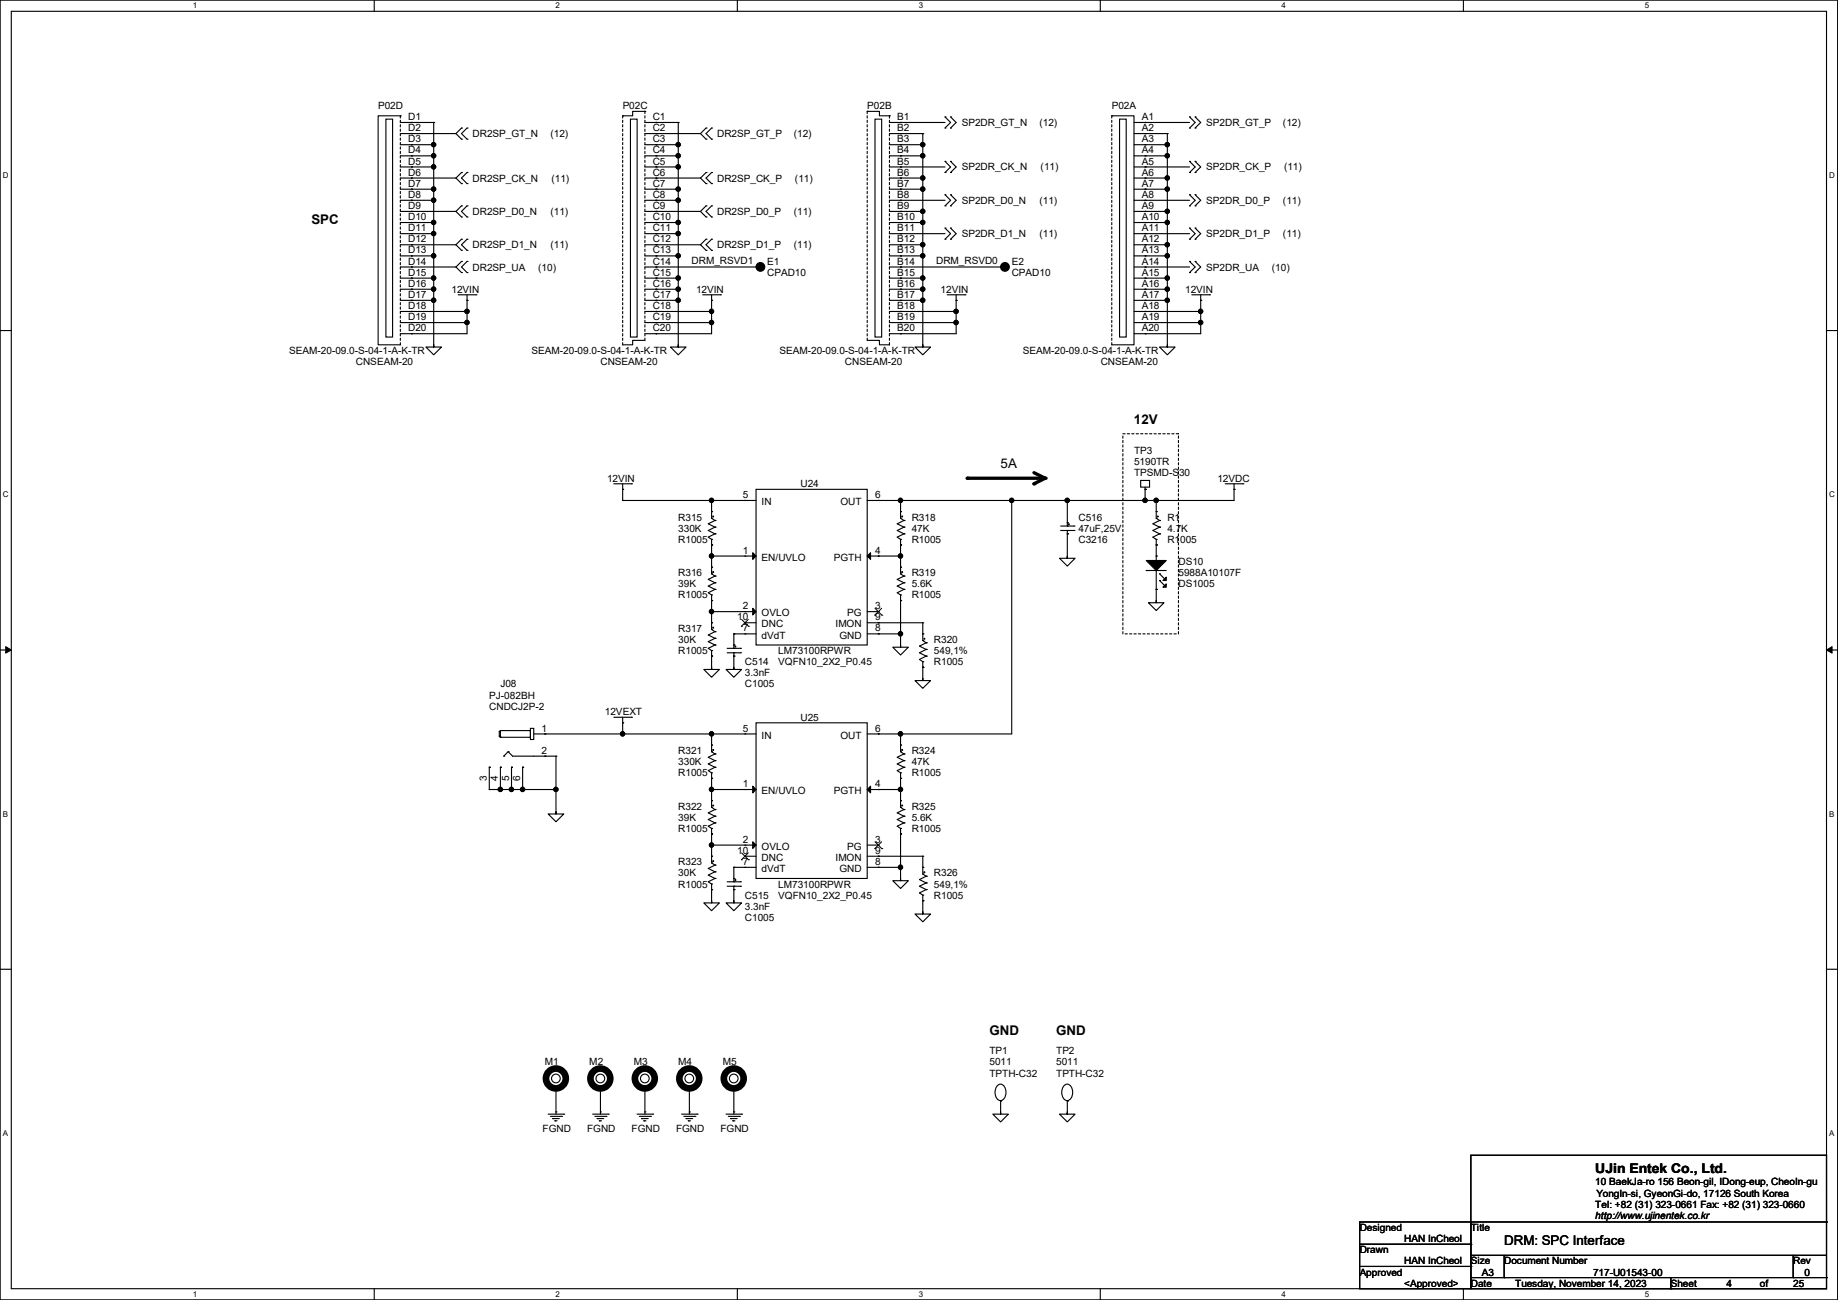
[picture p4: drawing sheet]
<svg xmlns="http://www.w3.org/2000/svg" width="420mm" height="297mm" viewBox="0 0 420 297" stroke-linecap="round" stroke-linejoin="round" font-family="sans-serif">
<path d="M0 0h419.9v297h-419.9zM2.6 2.6h414.8v291.8h-414.8z" fill="none" stroke="#000" stroke-width=".25"/>
<g fill="#fff">
<path d="M44 .3h1v2h-1z"/>
<path d="M44 294.7h1v2h-1z"/>
</g>
<path d="M85.5 0v2.6M85.5 294.4v2.6" fill="none" stroke="#000" stroke-width=".25"/>
<g fill="#fff">
<path d="M127 .3h.9v2h-.9z"/>
<path d="M127 294.7h.9v2h-.9z"/>
</g>
<path d="M168.5 0v2.6M168.5 294.4v2.6" fill="none" stroke="#000" stroke-width=".25"/>
<g fill="#fff">
<path d="M209.9 .3h1v2h-1z"/>
<path d="M209.9 294.7h1v2h-1z"/>
</g>
<path d="M251.4 0v2.6M251.4 294.4v2.6" fill="none" stroke="#000" stroke-width=".25"/>
<g fill="#fff">
<path d="M292.9 .3h.9v2h-.9z"/>
<path d="M292.9 294.7h.9v2h-.9z"/>
</g>
<path d="M334.4 0v2.6M334.4 294.4v2.6" fill="none" stroke="#000" stroke-width=".25"/>
<g fill="#fff">
<path d="M375.8 .3h1v2h-1z"/>
<path d="M375.8 294.7h1v2h-1z"/>
<path d="M.7 39h1.2v2h-1.2z"/>
<path d="M418 39h1.3v2h-1.3z"/>
<path d="M.7 112h1.2v2h-1.2z"/>
<path d="M418 112h1.3v2h-1.3z"/>
</g>
<path d="M0 75.5h2.6M417.4 75.5h2.5" fill="none" stroke="#000" stroke-width=".25"/>
<g fill="#fff">
<path d="M.7 185h1.2v1.9h-1.2z"/>
<path d="M418 185h1.2v1.9h-1.2z"/>
</g>
<path d="M0 148.5h2.6M417.4 148.5h2.5" fill="none" stroke="#000" stroke-width=".25"/>
<path d="M1.3 147.7l1.3 .8-1.3 .7zM417.4 148.5l1.2-.8v1.5z" fill="#000" stroke="#000" stroke-width=".23"/>
<g fill="#fff">
<path d="M.7 257.9h1.2v2h-1.2z"/>
<path d="M418 257.9h1.2v2h-1.2z"/>
</g>
<g fill="none" stroke="#000" stroke-width=".25">
<path d="M88.2 27.2h1.5v49.8h-1.5zM91.5 26.5h-5.1v52.3h5.1M91.5 28h7.6M91.5 30.5h12.7M91.5 33.1h7.6M91.5 35.6h7.6M91.5 38.1h7.6M94 28h.1M94 30.5h.1M94 33.1h.1M94 35.6h.1M94 38.1h.1"/>
<path d="M99.1 28h.1M99.1 33.1h.1M99.1 35.6h.1M99.1 38.1h.1M99.1 28v50.8M104.2 30.5l1.3 1.3M105.5 29.3h.1M105.5 31.8h.1M105.5 39.4h.1M105.5 29.3l-1.3 1.2M105.5 39.4l-1.3 1.3M106.7 31.8h.1"/>
<path d="M106.7 29.3h.1M106.7 39.4h.1M106.7 29.3l-1.2 1.2 1.2 1.3M106.7 39.4l-1.2 1.3 1.2 1.3M144.1 27.2h1.5v49.8h-1.5zM147.4 25.4h-2.8v1.1h-2.3M147.4 28h7.6M147.4 30.5h12.7M147.4 33.1h7.6M147.4 35.6h7.6M147.4 38.1h7.6M149.9 28h.1"/>
<path d="M149.9 30.5h.1M149.9 33.1h.1M149.9 35.6h.1M149.9 38.1h.1M155 28h.1M155 33.1h.1M155 35.6h.1M155 38.1h.1M155 28v50.8M160.1 30.5l1.2 1.3M161.3 29.3h.1M161.3 31.8h.1"/>
<path d="M161.3 39.4h.1M161.3 29.3l-1.2 1.2M161.3 39.4l-1.2 1.3M162.6 31.8h.1M162.6 29.3h.1M162.6 39.4h.1M162.6 29.3l-1.3 1.2 1.3 1.3M162.6 39.4l-1.3 1.3 1.3 1.3M198.2 25.4h2.8v1.1h2.2M199.9 27.2h1.6v49.8h-1.6zM203.2 28h12.7M203.2 30.5h7.7"/>
<path d="M203.2 33.1h7.7M203.2 35.6h7.7M203.2 38.1h12.7M205.8 28h.1M205.8 30.5h.1M205.8 33.1h.1M205.8 35.6h.1M205.8 38.1h.1M210.9 30.5h.1M210.9 33.1h.1M210.9 35.6h.1M210.9 30.5v48.3"/>
<path d="M215.9 26.7h.1M215.9 29.3h.1M215.9 36.9h.1M215.9 39.4h.1M215.9 26.7l1.3 1.3-1.3 1.3M215.9 36.9l1.3 1.2-1.3 1.3M217.2 26.7h.1M217.2 29.3h.1M217.2 36.9h.1M217.2 39.4h.1M217.2 26.7l1.3 1.3-1.3 1.3M217.2 36.9l1.3 1.2-1.3 1.3"/>
<path d="M254 26.5h5.1v52.3h-5.1M255.8 27.2h1.5v49.8h-1.5zM259.1 28h12.7M259.1 30.5h7.6M259.1 33.1h7.6M259.1 35.6h7.6M259.1 38.1h12.7M261.7 28h.1M261.7 30.5h.1M261.7 33.1h.1M261.7 35.6h.1M261.7 38.1h.1"/>
<path d="M266.7 30.5h.1M266.7 33.1h.1M266.7 35.6h.1M266.7 30.5v48.3M271.8 26.7h.1M271.8 29.3h.1M271.8 36.9h.1M271.8 39.4h.1M271.8 26.7l1.3 1.3-1.3 1.3M271.8 36.9l1.3 1.2-1.3 1.3M273.1 26.7h.1M273.1 29.3h.1"/>
<path d="M273.1 36.9h.1M273.1 39.4h.1M273.1 26.7l1.3 1.3-1.3 1.3M273.1 36.9l1.3 1.2-1.3 1.3M91.5 40.7h12.7M91.5 43.2h7.6M91.5 45.8h7.6M91.5 48.3h12.7M91.5 50.8h7.6M91.5 53.4h7.6M91.5 55.9h12.7M91.5 58.5h7.6"/>
<path d="M94 40.7h.1M94 43.2h.1M94 45.8h.1M94 48.3h.1M94 50.8h.1M94 53.4h.1M94 55.9h.1M94 58.5h.1M99.1 43.2h.1M99.1 45.8h.1M99.1 50.8h.1M99.1 53.4h.1"/>
<path d="M99.1 58.5h.1M104.2 40.7l1.3 1.3M104.2 48.3l1.3 1.3M104.2 55.9l1.3 1.3M105.5 42h.1M105.5 47h.1M105.5 49.6h.1M105.5 54.7h.1M105.5 57.2h.1M105.5 59.7h.1M105.5 47l-1.3 1.3M105.5 54.7l-1.3 1.2"/>
<path d="M105.5 59.7l-1.3 1.3M106.7 42h.1M106.7 49.6h.1M106.7 47h.1M106.7 57.2h.1M106.7 54.7h.1M106.7 59.7h.1M106.7 47l-1.2 1.3 1.2 1.3M106.7 54.7l-1.2 1.2 1.2 1.3M106.7 59.7l-1.2 1.3 1.2 1.3M147.4 40.7h12.7M147.4 43.2h7.6"/>
<path d="M147.4 45.8h7.6M147.4 48.3h12.7M147.4 50.8h7.6M147.4 53.4h7.6M147.4 55.9h12.7M147.4 58.5h7.6M149.9 40.7h.1M149.9 43.2h.1M149.9 45.8h.1M149.9 48.3h.1M149.9 50.8h.1M149.9 53.4h.1"/>
<path d="M149.9 55.9h.1M149.9 58.5h.1M155 43.2h.1M155 45.8h.1M155 50.8h.1M155 53.4h.1M155 58.5h.1M160.1 40.7l1.2 1.3M160.1 48.3l1.2 1.3M160.1 55.9l1.2 1.3M161.3 42h.1M161.3 47h.1"/>
<path d="M161.3 49.6h.1M161.3 54.7h.1M161.3 57.2h.1M161.3 47l-1.2 1.3M161.3 54.7l-1.2 1.2M162.6 42h.1M162.6 49.6h.1M162.6 47h.1M162.6 57.2h.1M162.6 54.7h.1M162.6 47l-1.3 1.3 1.3 1.3M162.6 54.7l-1.3 1.2 1.3 1.3"/>
<path d="M203.2 40.7h7.7M203.2 43.2h7.7M203.2 45.8h12.7M203.2 48.3h7.7M203.2 50.8h7.7M203.2 53.4h12.7M203.2 55.9h7.7M203.2 58.5h7.7M205.8 40.7h.1M205.8 43.2h.1M205.8 45.8h.1M205.8 48.3h.1"/>
<path d="M205.8 50.8h.1M205.8 53.4h.1M205.8 55.9h.1M205.8 58.5h.1M210.9 40.7h.1M210.9 43.2h.1M210.9 48.3h.1M210.9 50.8h.1M210.9 55.9h.1M210.9 58.5h.1M215.9 44.5h.1M215.9 47h.1"/>
<path d="M215.9 52.1h.1M215.9 54.7h.1M215.9 44.5l1.3 1.3-1.3 1.2M215.9 52.1l1.3 1.3-1.3 1.3M217.2 44.5h.1M217.2 47h.1M217.2 52.1h.1M217.2 54.7h.1M217.2 44.5l1.3 1.3-1.3 1.2M217.2 52.1l1.3 1.3-1.3 1.3M259.1 40.7h7.6M259.1 43.2h7.6"/>
<path d="M259.1 45.8h12.7M259.1 48.3h7.6M259.1 50.8h7.6M259.1 53.4h12.7M259.1 55.9h7.6M259.1 58.5h7.6M261.7 40.7h.1M261.7 43.2h.1M261.7 45.8h.1M261.7 48.3h.1M261.7 50.8h.1M261.7 53.4h.1"/>
<path d="M261.7 55.9h.1M261.7 58.5h.1M266.7 40.7h.1M266.7 43.2h.1M266.7 48.3h.1M266.7 50.8h.1M266.7 55.9h.1M266.7 58.5h.1M271.8 44.5h.1M271.8 47h.1M271.8 52.1h.1M271.8 54.7h.1"/>
<path d="M271.8 59.7h.1M271.8 44.5l1.3 1.3-1.3 1.2M271.8 52.1l1.3 1.3-1.3 1.3M271.8 59.7l1.3 1.3-1.3 1.3M273.1 44.5h.1M273.1 47h.1M273.1 52.1h.1M273.1 54.7h.1M273.1 59.7h.1M273.1 44.5l1.3 1.3-1.3 1.2M273.1 52.1l1.3 1.3-1.3 1.3M273.1 59.7l1.3 1.3-1.3 1.3"/>
<path d="M91.5 61h12.7M91.5 63.5h7.6M91.5 66.1h7.6M91.5 68.6h7.6M91.5 71.2h15.2M91.5 73.7h15.2M94 61h.1M94 63.5h.1M94 66.1h.1M94 68.6h.1M94 71.2h.1M94 73.7h.1"/>
<path d="M94 76.2h.1M97.3 79.3h1.8v-.5v.5h1.8l-1.8 1.8zM99.1 63.5h.1M99.1 66.1h.1M99.1 68.6h.1M104.2 61l1.3 1.3M104.7 67.4h4.1M105.5 62.3h.1M106.7 68.6h.1M106.7 62.3h.1M106.7 71.2h.1M106.7 73.7h.1"/>
<path d="M106.7 67.4v8.8h-15.2M108.8 67.4h.1M147.4 77.8h-2.8v1h-2.3M147.4 61h25.4M147.4 63.5h7.6M147.4 66.1h7.6M147.4 68.6h7.6M147.4 71.2h15.2M147.4 73.7h15.2M149.9 61h.1M149.9 63.5h.1M149.9 66.1h.1"/>
<path d="M149.9 68.6h.1M149.9 71.2h.1M149.9 73.7h.1M149.9 76.2h.1M153.2 79.3h1.8v-.5v.5h1.8l-1.8 1.8zM155 63.5h.1M155 66.1h.1M155 68.6h.1M160.6 67.4h4M162.6 68.6h.1M162.6 71.2h.1M162.6 73.7h.1"/>
<path d="M162.6 67.4v8.8h-15.2M164.6 67.4h.1M172.8 61h.1M198.2 77.8h2.8v1h2.2M203.2 61h25.4M203.2 63.5h7.7M203.2 66.1h7.7M203.2 68.6h7.7M203.2 71.2h15.3M203.2 73.7h15.3M205.8 61h.1M205.8 63.5h.1"/>
<path d="M205.8 66.1h.1M205.8 68.6h.1M205.8 71.2h.1M205.8 73.7h.1M205.8 76.2h.1M209.1 79.3h1.8v-.5v.5h1.7l-1.7 1.8zM210.9 63.5h.1M210.9 66.1h.1M210.9 68.6h.1M216.5 67.4h4M218.5 68.6h.1M218.5 71.2h.1"/>
<path d="M218.5 73.7h.1M218.5 67.4v8.8h-15.3M220.5 67.4h.1M228.6 61h.1M259.1 61h12.7M259.1 63.5h7.6M259.1 66.1h7.6M259.1 68.6h7.6M259.1 71.2h15.3M259.1 73.7h15.3M261.7 61h.1M261.7 63.5h.1"/>
<path d="M261.7 66.1h.1M261.7 68.6h.1M261.7 71.2h.1M261.7 73.7h.1M261.7 76.2h.1M265 79.3h1.7v-.5v.5h1.8l-1.8 1.8zM266.7 63.5h.1M266.7 66.1h.1M266.7 68.6h.1M271.8 62.3h.1M272.3 67.4h4.1M273.1 62.3h.1"/>
<path d="M274.4 68.6h.1M274.4 71.2h.1M274.4 73.7h.1M274.4 67.4v8.8h-15.3M276.4 67.4h.1M140.3 110.5h4M142.3 111.8h.1M142.3 114.3h.1M142.3 110.5v3.8M142.3 114.3h30.5M144.3 110.5h.1M162.6 118.4h.1"/>
<path d="M162.6 116.9h.1M162.6 114.3h.1M162.6 114.3v4.1M162.6 118.4l.8 .5M163.4 118.9h.1M163.4 118.9l-1.6 .8 1.6 .7M170.2 114.3h.1M172.8 111.8h25.4v35.6h-25.4zM200.7 114.3h.1M205.8 118.4h.1M205.8 116.9h.1M205.8 114.3h.1"/>
<path d="M205.8 114.3v4.1M205.8 118.4l.7 .5M206.5 118.9h.1M206.5 118.9l-1.5 .8 1.5 .7M231.2 114.3h.1M231.2 114.3v53.4h-33M243.9 119.4h.1M243.9 114.3h.1M243.9 114.3v5.9M260.6 109.8h2.1v1.5h-2.1zM261.7 111.8h.1M261.7 114.3h.1"/>
<path d="M261.7 111.3v3M264.2 118.4h.1M264.2 116.9h.1M264.2 114.3h.1M264.2 114.3v4.1M264.2 118.4l.8 .5M265 118.9h.1M265 118.9l-1.6 .8 1.6 .7M280 110.5h4M282 111.8h.1M282 110.5v3.8h-83.8M284 110.5h.1"/>
<path d="M162.6 131.1h.1M162.6 137.2h.1M162.6 135.9h.1M162.6 129.6h.1M162.6 124.5h.1M162.6 123.2h.1M162.6 127h.1M162.6 139.7h.1M162.6 123.2v7.9M162.6 135.9v7.9M162.6 131.1l.8 .5M162.6 127h10.2"/>
<path d="M162.6 139.7h10.2M163.4 134.7h.1M163.4 131.6h.1M163.4 133.1h.1M163.4 122h.1M163.4 120.4h.1M163.4 133.1l-1.6 .8 1.6 .8M163.4 131.6l-1.6 .8 1.6 .7M163.4 134.7l-1.6 .7 .8 .5M163.4 120.4l-1.6 .8 1.6 .8M163.4 122l-1.6 .7 .8 .5M170.2 127h.1"/>
<path d="M170.2 139.7h.1M198.2 127h7.6M198.2 139.7h2.5M200.7 139.7h.1M200.7 127h.1M205.8 131.1h.1M205.8 137.2h.1M205.8 135.9h.1M205.8 129.6h.1M205.8 124.5h.1M205.8 123.2h.1M205.8 127h.1"/>
<path d="M205.8 123.2v7.9M205.8 135.9v11.5M205.8 131.1l.7 .5M206.5 134.7h.1M206.5 131.6h.1M206.5 133.1h.1M206.5 122h.1M206.5 120.4h.1M206.5 133.1l-1.5 .8 1.5 .8M206.5 131.6l-1.5 .8 1.5 .7M206.5 134.7l-1.5 .7 .8 .5M206.5 120.4l-1.5 .8 1.5 .8"/>
<path d="M206.5 122l-1.5 .7 .8 .5M242.1 127.6h1.8v-.6v.6h1.8l-1.8 1.7zM242.4 121.2h3M242.4 120.2h3M243.9 120.2h.1M243.9 121.2h.1M243.9 122h.1M243.9 121.2v5.8M245.4 121.2h.1M245.4 120.2h.1M261.9 130.3h.1M261.9 130.3h4.6"/>
<path d="M262.4 137.7h1.8v-.5v.5h1.8l-1.8 1.8zM264.2 134.7h.1M264.2 127h.1M264.2 124.5h.1M264.2 123.2h.1M264.2 123.2v14M265 131.1h.1M265 132.6h.1M265 122h.1M265 120.4h.1M265 131.1l1.2 1.3M265 132.6l1.2 1.3"/>
<path d="M265 120.4l-1.6 .8 1.6 .8M265 122l-1.6 .7 .8 .5M160.8 153h1.8v-.6v.6h1.8l-1.8 1.7zM162.6 143.8h.1M162.6 149.9h.1M162.6 148.6h.1M162.6 142.3h.1M162.6 148.6v3.8M162.6 143.8l.8 .5M163.4 147.4h.1M163.4 144.3h.1M163.4 145.8h.1"/>
<path d="M163.4 145.8l-1.6 .8 1.6 .8M163.4 144.3l-1.6 .8 1.6 .7M163.4 147.4l-1.6 .7 .8 .5M165.9 153h1.8v-.6v.6h1.8l-1.8 1.7zM166.2 149.1h3M166.2 148.1h3M167.7 148.1h.1M167.7 149.1h.1M167.7 147.4h.1M167.7 149.9h.1M167.7 144.8h.1M167.7 144.8v3.3"/>
<path d="M167.7 149.1v3.3M167.7 144.8h5.1M169.2 149.1h.1M169.2 148.1h.1M170.2 144.8h.1M170.2 142.3h.1M170.2 142.3h2.6M198.2 144.8h7.6M198.2 142.3h12.7M200.7 144.8h.1M200.7 142.3h.1M204 147.9h1.8v-.5v.5h1.8l-1.8 1.7z"/>
<path d="M205.8 144.8h.1M209.1 155.5h1.8v-.5v.5h1.7l-1.7 1.8zM210.9 146.3h.1M210.9 152.4h.1M210.9 151.2h.1M210.9 144.8h.1M210.9 142.3h.1M210.9 142.3v4M210.9 151.2v3.8M210.9 146.3l.7 .6M211.6 149.9h.1M211.6 146.9h.1"/>
<path d="M211.6 148.4h.1M211.6 148.4l-1.5 .7 1.5 .8M211.6 146.9l-1.5 .7 1.5 .8M211.6 149.9l-1.5 .8 .8 .5M111.8 175.3h.1M111.8 175.3v5.1M114.1 167.2h.1M114.1 168.2h.1M114.1 168.2l.2 .2M114.1 167.2v1M114.3 166.9h6.9v1.5h-6.9zM114.3 168.4h.1"/>
<path d="M114.3 175.3h.1M114.3 166.9l-.2 .3M114.3 175.3v5.1M115.1 172.8h.1M116.1 171.7h.1M116.1 171.7l1 1.1h9.9M116.1 171.7l-1 1.1M116.9 175.3h.1M116.9 175.3v5.1M119.4 175.3h.1M119.4 175.3v5.1M121.2 166.4h.8v2.6h-.8z"/>
<path d="M122 167.7h50.8M124.5 167.7h.1M124.5 172.8h.1M127 172.8h.1M127 172.8v12.7M140.3 163.9h4M142.3 165.1h.1M142.3 167.7h.1M142.3 163.9v3.8M144.3 163.9h.1M162.6 171.7h.1M162.6 177.8h.1"/>
<path d="M162.6 176.6h.1M162.6 170.2h.1M162.6 167.7h.1M162.6 167.7v4M162.6 176.6v7.8M162.6 171.7l.8 .6M163.4 175.3h.1M163.4 172.3h.1M163.4 173.8h.1M163.4 173.8l-1.6 .7 1.6 .8M163.4 172.3l-1.6 .7 1.6 .8M163.4 175.3l-1.6 .8 .8 .5"/>
<path d="M170.2 167.7h.1M172.8 165.1h25.4v35.6h-25.4zM200.7 167.7h.1M205.8 171.7h.1M205.8 177.8h.1M205.8 176.6h.1M205.8 170.2h.1M205.8 167.7h.1M205.8 167.7v4M205.8 176.6v7.8M205.8 171.7l.7 .6M206.5 175.3h.1"/>
<path d="M206.5 172.3h.1M206.5 173.8h.1M206.5 173.8l-1.5 .7 1.5 .8M206.5 172.3l-1.5 .7 1.5 .8M206.5 175.3l-1.5 .8 .8 .5M111.8 180.4h.1M111.8 180.4h15.2M114.3 180.4h.1M116.9 180.4h.1M119.4 180.4h.1M125.3 186h1.7v-.5v.5h1.8l-1.8 1.7zM127 180.4h.1"/>
<path d="M162.6 197.1h.1M162.6 195.6h.1M162.6 184.4h.1M162.6 190.5h.1M162.6 189.3h.1M162.6 182.9h.1M162.6 180.4h.1M162.6 193.1h.1M162.6 189.3v7.8M162.6 197.1l.8 .6M162.6 180.4h10.2M162.6 193.1h10.2"/>
<path d="M162.6 184.4l.8 .6M163.4 197.7h.1M163.4 199.2h.1M163.4 188h.1M163.4 185h.1M163.4 186.5h.1M163.4 199.2l-1.6 .7 1.6 .8M163.4 197.7l-1.6 .7 1.6 .8M163.4 186.5l-1.6 .7 1.6 .8M163.4 185l-1.6 .7 1.6 .8M163.4 188l-1.6 .8 .8 .5M167.7 198.2h.1"/>
<path d="M167.7 198.2v3.3M167.7 198.2h5.1M170.2 180.4h.1M170.2 193.1h.1M170.2 198.2h.1M170.2 195.6h.1M170.2 195.6h2.6M198.2 180.4h7.6M198.2 193.1h2.5M198.2 198.2h7.6M198.2 195.6h12.7M200.7 193.1h.1"/>
<path d="M200.7 180.4h.1M200.7 198.2h.1M200.7 195.6h.1M205.8 184.4h.1M205.8 190.5h.1M205.8 189.3h.1M205.8 182.9h.1M205.8 180.4h.1M205.8 198.2h.1M205.8 189.3v11.4M205.8 184.4l.7 .6M206.5 188h.1"/>
<path d="M206.5 185h.1M206.5 186.5h.1M206.5 186.5l-1.5 .7 1.5 .8M206.5 185l-1.5 .7 1.5 .8M206.5 188l-1.5 .8 .8 .5M210.9 199.7h.1M210.9 198.2h.1M210.9 195.6h.1M210.9 195.6v4.1M210.9 199.7l.7 .5M160.8 206.3h1.8v-.5v.5h1.8l-1.8 1.8zM162.6 203.2h.1"/>
<path d="M162.6 202h.1M162.6 202v3.8M163.4 200.7h.1M163.4 200.7l-1.6 .8 .8 .5M165.9 206.3h1.8v-.5v.5h1.8l-1.8 1.8zM166.2 202.5h3M166.2 201.5h3M167.7 201.5h.1M167.7 202.5h.1M167.7 200.7h.1M167.7 203.2h.1M167.7 202.5v3.3"/>
<path d="M169.2 202.5h.1M169.2 201.5h.1M204 201.2h1.8v-.5v.5h1.8l-1.8 1.8zM209.1 208.8h1.8v-.5v.5h1.7l-1.7 1.8zM210.9 205.8h.1M210.9 204.5h.1M210.9 204.5v3.8M211.6 203.2h.1M211.6 200.2h.1M211.6 201.7h.1M211.6 201.7l-1.5 .8 1.5 .7M211.6 200.2l-1.5 .8 1.5 .7"/>
<path d="M211.6 203.2l-1.5 .8 .8 .5M0 221.4h2.6M417.4 221.4h2.5M125.3 254.6h3.5M125.8 255.1h2.5M126.3 255.6h.1M126.3 255.6h1.5M126.8 256.1h.1M126.8 256.1h.5M127 254h.1M127 249h.1M127 249v5.6"/>
<path d="M128.3 255.1h.1M128.8 254.6h.1M135.4 254.6h3.6M135.9 255.1h2.6M136.4 255.6h.1M136.4 255.6h1.6M136.9 256.1h.1M136.9 256.1h.6M137.2 254h.1M137.2 249h.1M137.2 249v5.6M138.5 255.1h.1"/>
<path d="M139 254.6h.1M145.6 254.6h3.5M146.1 255.1h2.5M146.6 255.6h.1M146.6 255.6h1.5M147.1 256.1h.1M147.1 256.1h.5M147.4 254h.1M147.4 249h.1M147.4 249v5.6M148.6 255.1h.1M149.1 254.6h.1"/>
<path d="M155.7 254.6h3.6M156.3 255.1h2.5M156.8 255.6h.1M156.8 255.6h1.5M157.3 256.1h.1M157.3 256.1h.5M157.5 254h.1M157.5 249h.1M157.5 249v5.6M158.8 255.1h.1M159.3 254.6h.1M165.9 254.6h3.6"/>
<path d="M166.4 255.1h2.6M166.9 255.6h.1M166.9 255.6h1.5M167.4 256.1h.1M167.4 256.1h.5M167.7 254h.1M167.7 249h.1M167.7 249v5.6M169 255.1h.1M169.5 254.6h.1M226.9 254.6h1.7v-.6v.6h1.8l-1.8 1.7zM227.9 248.1a1.14 1.14 0 0 1 1.3-.3 1.14 1.14 0 0 1 .6 1.2 1.89 1.89 0 0 1-1.2 2.5 2.14 2.14 0 0 1-.7-3.4z"/>
<path d="M228.6 251.5h.1M228.6 251.5v2.5M242.1 254.6h1.8v-.6v.6h1.8l-1.8 1.7zM243.1 248.1a1.14 1.14 0 0 1 1.3-.3 1.14 1.14 0 0 1 .6 1.2 1.89 1.89 0 0 1-1.1 2.5 2.14 2.14 0 0 1-.8-3.4zM243.9 251.5h.1M243.9 251.5v2.5M310.7 279.2h25.4v15.2h-25.4zM336.1 263.9h81.3v30.5h-81.3zM336.1 279.2h81.3M417.4 279.2h.1M310.7 284.3h25.4M310.7 289.3h25.4"/>
<path d="M336.1 286.8h.1M336.1 284.3h.1M336.1 289.3h.1M336.1 291.9h81.3M336.1 286.8h81.3M343.7 291.9h.1M343.7 286.8v5.1M381.8 294.4h.1M381.8 291.9v2.5M409.7 291.9h.1M409.7 286.8v5.1M417.4 291.9h.1"/>
<circle cx="127" cy="246.4" r=".99"/>
<circle cx="137.2" cy="246.4" r=".99"/>
<circle cx="147.3" cy="246.4" r=".99"/>
<circle cx="157.5" cy="246.4" r=".99"/>
<circle cx="167.7" cy="246.4" r=".99"/>
</g>
<g fill="none" stroke="#000" stroke-width=".25" stroke-dasharray=".5 .5">
<path d="M91.5 26.5h.1M142.3 26.5h.1M147.4 25.4h.1M198.2 25.4h.1M203.2 26.5h.1M254 26.5h.1M91.5 78.8v-52.3M142.3 78.8v-52.3M147.4 77.8v-52.4M198.2 77.8v-52.4M203.2 78.8v-52.3M254 78.8v-52.3"/>
<path d="M256.6 99.1h12.7v45.7h-12.7z"/>
</g>
<path d="M221 109.3h17.8M236.3 108l2.5 1.3M238.8 109.3l-2.5 1.2" fill="none" stroke="#000" stroke-width=".76"/>
<g fill="#000">
<circle cx="221" cy="109.3" r=".38"/>
<circle cx="236.3" cy="110.5" r=".38"/>
<circle cx="238.8" cy="109.3" r=".38"/>
</g>
<g fill="#000" stroke="#000" stroke-width=".25">
<path d="M172 126.3l.8 .7-.8 .8zM172 139l.8 .7-.8 .8zM198.2 127l.7-.7v1.5zM261.9 128.1h4.6l-2.3 2.2zM266.5 131.9v.7h-.8zM265.7 134.2l.8-.8v.8zM172 179.6l.8 .8-.8 .7zM172 192.3l.8 .8-.8 .7zM198.2 180.4l.7-.8v1.5z"/>
<circle cx="99.1" cy="33" r=".49"/>
<circle cx="99.1" cy="35.6" r=".49"/>
<circle cx="99.1" cy="38.1" r=".49"/>
<circle cx="155" cy="35.6" r=".49"/>
<circle cx="155" cy="33" r=".49"/>
<circle cx="155" cy="38.1" r=".49"/>
<circle cx="210.8" cy="33" r=".49"/>
<circle cx="210.8" cy="35.6" r=".49"/>
<circle cx="266.7" cy="35.6" r=".49"/>
<circle cx="266.7" cy="33" r=".49"/>
<circle cx="99.1" cy="50.8" r=".49"/>
<circle cx="99.1" cy="45.7" r=".49"/>
<circle cx="99.1" cy="43.2" r=".49"/>
<circle cx="99.1" cy="58.4" r=".49"/>
<circle cx="99.1" cy="53.4" r=".49"/>
<circle cx="155" cy="45.7" r=".49"/>
<circle cx="155" cy="58.4" r=".49"/>
<circle cx="155" cy="53.4" r=".49"/>
<circle cx="155" cy="50.8" r=".49"/>
<circle cx="155" cy="43.2" r=".49"/>
<circle cx="210.8" cy="58.4" r=".49"/>
<circle cx="210.8" cy="48.3" r=".49"/>
<circle cx="210.8" cy="43.2" r=".49"/>
<circle cx="210.8" cy="50.8" r=".49"/>
<circle cx="210.8" cy="40.7" r=".49"/>
<circle cx="210.8" cy="55.9" r=".49"/>
<circle cx="266.7" cy="40.7" r=".49"/>
<circle cx="266.7" cy="50.8" r=".49"/>
<circle cx="266.7" cy="55.9" r=".49"/>
<circle cx="266.7" cy="48.3" r=".49"/>
<circle cx="266.7" cy="58.4" r=".49"/>
<circle cx="266.7" cy="43.2" r=".49"/>
<circle cx="99.1" cy="68.6" r=".49"/>
<circle cx="99.1" cy="63.5" r=".49"/>
<circle cx="99.1" cy="66.1" r=".49"/>
<circle cx="106.7" cy="71.1" r=".49"/>
<circle cx="106.7" cy="73.7" r=".49"/>
<circle cx="155" cy="63.5" r=".49"/>
<circle cx="155" cy="68.6" r=".49"/>
<circle cx="155" cy="66.1" r=".49"/>
<circle cx="162.6" cy="71.1" r=".49"/>
<circle cx="162.6" cy="73.7" r=".49"/>
<circle cx="173.8" cy="61" r=".99"/>
<circle cx="210.8" cy="66.1" r=".49"/>
<circle cx="210.8" cy="63.5" r=".49"/>
<circle cx="210.8" cy="68.6" r=".49"/>
<circle cx="218.5" cy="73.7" r=".49"/>
<circle cx="218.5" cy="71.1" r=".49"/>
<circle cx="229.6" cy="61" r=".99"/>
<circle cx="266.7" cy="68.6" r=".49"/>
<circle cx="266.7" cy="66.1" r=".49"/>
<circle cx="266.7" cy="63.5" r=".49"/>
<circle cx="274.3" cy="73.7" r=".49"/>
<circle cx="274.3" cy="71.1" r=".49"/>
<circle cx="162.6" cy="114.3" r=".49"/>
<circle cx="163" cy="118" r=".11"/>
<circle cx="205.8" cy="114.3" r=".49"/>
<circle cx="206.1" cy="118" r=".11"/>
<circle cx="231.2" cy="114.3" r=".49"/>
<circle cx="243.9" cy="114.3" r=".49"/>
<circle cx="244.2" cy="119.8" r=".11"/>
<circle cx="261.6" cy="114.3" r=".49"/>
<circle cx="264.2" cy="114.3" r=".49"/>
<circle cx="264.6" cy="118" r=".11"/>
<circle cx="162.6" cy="127" r=".49"/>
<circle cx="162.6" cy="139.7" r=".49"/>
<circle cx="163" cy="130.7" r=".11"/>
<circle cx="205.8" cy="127" r=".49"/>
<circle cx="206.1" cy="130.7" r=".11"/>
<circle cx="163" cy="143.4" r=".11"/>
<circle cx="168" cy="147.7" r=".11"/>
<circle cx="205.8" cy="144.8" r=".49"/>
<circle cx="211.2" cy="145.9" r=".11"/>
<circle cx="142.3" cy="167.7" r=".49"/>
<circle cx="162.6" cy="167.7" r=".49"/>
<circle cx="163" cy="171.3" r=".11"/>
<circle cx="205.8" cy="167.7" r=".49"/>
<circle cx="206.1" cy="171.3" r=".11"/>
<circle cx="114.3" cy="180.4" r=".49"/>
<circle cx="116.9" cy="180.4" r=".49"/>
<circle cx="119.4" cy="180.4" r=".49"/>
<circle cx="127" cy="180.4" r=".49"/>
<circle cx="162.6" cy="193.1" r=".49"/>
<circle cx="162.6" cy="180.4" r=".49"/>
<circle cx="163" cy="184" r=".11"/>
<circle cx="163" cy="196.7" r=".11"/>
<circle cx="205.8" cy="180.4" r=".49"/>
<circle cx="205.8" cy="198.1" r=".49"/>
<circle cx="206.1" cy="184" r=".11"/>
<circle cx="211.2" cy="199.3" r=".11"/>
<circle cx="168" cy="201.1" r=".11"/>
</g>
<g fill="none" stroke="#000" stroke-width="1.5">
<circle cx="127" cy="246.4" r="2.26"/>
<circle cx="137.2" cy="246.4" r="2.26"/>
<circle cx="147.3" cy="246.4" r="2.26"/>
<circle cx="157.5" cy="246.4" r="2.26"/>
<circle cx="167.7" cy="246.4" r="2.26"/>
</g>
<g fill="none" stroke="#000" stroke-width=".23">
<path d="M199.9 139l1.6 1.5M201.5 139l-1.6 1.5M169.4 143.1h.1M169.5 141.5l1.5 1.6M171 141.5l-1.6 1.6M171 143.1h.1M199.9 140.5h.1M201.5 140.5h.1M169.4 196.4h.1M169.5 194.9l1.5 1.5M171 194.9l-1.6 1.5M171 196.4h.1"/>
<path d="M199.9 193.9h.1M199.9 192.3l1.6 1.6M201.5 192.3l-1.6 1.6M201.5 193.9h.1"/>
</g>
<g font-size="3">
<text x="71.2" y="51.1">SPC</text>
<text x="259.1" y="96.9">12V</text>
<text x="228.6" y="106.9">5A</text>
<text x="226.1" y="236.6">GND</text>
<text x="241.3" y="236.6">GND</text>
<text x="364.5" y="268.1">UJin Entek Co., Ltd.</text>
<text x="343.7" y="284.5">DRM: SPC Interface</text>
</g>
<g font-size="2.3">
<text x="86.4" y="25">P02D</text>
<text x="93.3" y="27.4">D1</text>
<text x="93.3" y="30">D2</text>
<text x="142.3" y="25">P02C</text>
<text x="149.1" y="27.4">C1</text>
<text x="149.1" y="30">C2</text>
<text x="198.2" y="25">P02B</text>
<text x="205" y="27.4">B1</text>
<text x="205" y="30">B2</text>
<text x="219.8" y="28.8">SP2DR_GT_N</text>
<text x="237.5" y="28.8">(12)</text>
<text x="254" y="25">P02A</text>
<text x="260.9" y="27.4">A1</text>
<text x="260.9" y="30">A2</text>
<text x="275.6" y="28.8">SP2DR_GT_P</text>
<text x="293.2" y="28.8">(12)</text>
<text x="93.3" y="32.5">D3</text>
<text x="93.3" y="35.1">D4</text>
<text x="108" y="31.3">DR2SP_GT_N</text>
<text x="125.8" y="31.3">(12)</text>
<text x="149.1" y="32.5">C3</text>
<text x="149.1" y="35.1">C4</text>
<text x="163.9" y="31.3">DR2SP_GT_P</text>
<text x="181.4" y="31.3">(12)</text>
<text x="205" y="32.5">B3</text>
<text x="205" y="35.1">B4</text>
<text x="260.9" y="32.5">A3</text>
<text x="260.9" y="35.1">A4</text>
<text x="93.3" y="37.6">D5</text>
<text x="93.3" y="40.1">D6</text>
<text x="108" y="41.5">DR2SP_CK_N</text>
<text x="126" y="41.5">(11)</text>
<text x="149.1" y="37.6">C5</text>
<text x="149.1" y="40.1">C6</text>
<text x="163.9" y="41.5">DR2SP_CK_P</text>
<text x="181.6" y="41.5">(11)</text>
<text x="205" y="37.6">B5</text>
<text x="205" y="40.1">B6</text>
<text x="219.8" y="38.9">SP2DR_CK_N</text>
<text x="237.8" y="38.9">(11)</text>
<text x="260.9" y="37.6">A5</text>
<text x="260.9" y="40.1">A6</text>
<text x="275.6" y="38.9">SP2DR_CK_P</text>
<text x="293.4" y="38.9">(11)</text>
<text x="93.3" y="42.7">D7</text>
<text x="93.3" y="45.2">D8</text>
<text x="93.3" y="47.8">D9</text>
<text x="149.1" y="42.7">C7</text>
<text x="149.1" y="45.2">C8</text>
<text x="149.1" y="47.8">C9</text>
<text x="205" y="42.7">B7</text>
<text x="205" y="45.2">B8</text>
<text x="205" y="47.8">B9</text>
<text x="219.8" y="46.6">SP2DR_D0_N</text>
<text x="237.5" y="46.6">(11)</text>
<text x="260.9" y="42.7">A7</text>
<text x="260.9" y="45.2">A8</text>
<text x="260.9" y="47.8">A9</text>
<text x="275.6" y="46.6">SP2DR_D0_P</text>
<text x="293.2" y="46.6">(11)</text>
<text x="93.3" y="50.3">D10</text>
<text x="93.3" y="52.8">D11</text>
<text x="108" y="49.1">DR2SP_D0_N</text>
<text x="125.8" y="49.1">(11)</text>
<text x="149.1" y="50.3">C10</text>
<text x="149.1" y="52.8">C11</text>
<text x="163.9" y="49.1">DR2SP_D0_P</text>
<text x="181.4" y="49.1">(11)</text>
<text x="205" y="50.3">B10</text>
<text x="205" y="52.8">B11</text>
<text x="260.9" y="50.3">A10</text>
<text x="260.9" y="52.8">A11</text>
<text x="93.3" y="55.4">D12</text>
<text x="93.3" y="57.9">D13</text>
<text x="108" y="56.7">DR2SP_D1_N</text>
<text x="125.8" y="56.7">(11)</text>
<text x="149.1" y="55.4">C12</text>
<text x="149.1" y="57.9">C13</text>
<text x="163.9" y="56.7">DR2SP_D1_P</text>
<text x="181.4" y="56.7">(11)</text>
<text x="205" y="55.4">B12</text>
<text x="205" y="57.9">B13</text>
<text x="219.8" y="54.2">SP2DR_D1_N</text>
<text x="237.5" y="54.2">(11)</text>
<text x="260.9" y="55.4">A12</text>
<text x="260.9" y="57.9">A13</text>
<text x="275.6" y="54.2">SP2DR_D1_P</text>
<text x="293.2" y="54.2">(11)</text>
<text x="93.3" y="60.5">D14</text>
<text x="93.3" y="63">D15</text>
<text x="93.3" y="65.5">D16</text>
<text x="108" y="61.8">DR2SP_UA</text>
<text x="123" y="61.8">(10)</text>
<text x="149.1" y="60.5">C14</text>
<text x="149.1" y="63">C15</text>
<text x="149.1" y="65.5">C16</text>
<text x="158" y="60.3">DRM_RSVD1</text>
<text x="175.3" y="60.5">E1</text>
<text x="175.3" y="63.1">CPAD10</text>
<text x="205" y="60.5">B14</text>
<text x="205" y="63">B15</text>
<text x="205" y="65.5">B16</text>
<text x="213.9" y="60.3">DRM_RSVD0</text>
<text x="231.2" y="60.5">E2</text>
<text x="231.2" y="63.1">CPAD10</text>
<text x="260.9" y="60.5">A14</text>
<text x="260.9" y="63">A15</text>
<text x="260.9" y="65.5">A16</text>
<text x="275.6" y="61.8">SP2DR_UA</text>
<text x="290.6" y="61.8">(10)</text>
<text x="93.3" y="68.1">D17</text>
<text x="93.3" y="70.6">D18</text>
<text x="103.2" y="66.9">12VIN</text>
<text x="149.1" y="68.1">C17</text>
<text x="149.1" y="70.6">C18</text>
<text x="159" y="66.9">12VIN</text>
<text x="205" y="68.1">B17</text>
<text x="205" y="70.6">B18</text>
<text x="214.9" y="66.9">12VIN</text>
<text x="260.9" y="68.1">A17</text>
<text x="260.9" y="70.6">A18</text>
<text x="270.8" y="66.9">12VIN</text>
<text x="93.3" y="73.2">D19</text>
<text x="93.3" y="75.7">D20</text>
<text x="149.1" y="73.2">C19</text>
<text x="149.1" y="75.7">C20</text>
<text x="205" y="73.2">B19</text>
<text x="205" y="75.7">B20</text>
<text x="260.9" y="73.2">A19</text>
<text x="260.9" y="75.7">A20</text>
<text x="66.1" y="80.9">SEAM-20-09.0-S-04-1-A-K-TR</text>
<text x="81.3" y="83.4">CNSEAM-20</text>
<text x="121.5" y="80.9">SEAM-20-09.0-S-04-1-A-K-TR</text>
<text x="137.2" y="83.4">CNSEAM-20</text>
<text x="178.1" y="80.9">SEAM-20-09.0-S-04-1-A-K-TR</text>
<text x="193.1" y="83.4">CNSEAM-20</text>
<text x="233.7" y="80.9">SEAM-20-09.0-S-04-1-A-K-TR</text>
<text x="251.5" y="83.4">CNSEAM-20</text>
<text x="259.1" y="103.7">TP3</text>
<text x="259.1" y="106.3">5190TR</text>
<text x="138.7" y="110.1">12VIN</text>
<text x="169.7" y="113.8">5</text>
<text x="182.9" y="111.3">U24</text>
<text x="199.9" y="113.8">6</text>
<text x="259.1" y="108.8">TPSMD-S30</text>
<text x="278.2" y="110.1">12VDC</text>
<text x="155" y="119">R315</text>
<text x="174" y="115.4">IN</text>
<text x="192.1" y="115.4">OUT</text>
<text x="208.3" y="119">R318</text>
<text x="246.4" y="119">C516</text>
<text x="266.7" y="119">R1</text>
<text x="155" y="121.5">330K</text>
<text x="155" y="124">R1005</text>
<text x="208.3" y="121.5">47K</text>
<text x="208.3" y="124">R1005</text>
<text x="246.4" y="121.5">47uF,25V</text>
<text x="246.4" y="124">C3216</text>
<text x="266.7" y="121.5">4.7K</text>
<text x="266.7" y="124">R1005</text>
<text x="155" y="131.7">R316</text>
<text x="169.7" y="126.5">1</text>
<text x="174" y="128.1">EN/UVLO</text>
<text x="190.5" y="128.1">PGTH</text>
<text x="199.9" y="126.5">4</text>
<text x="208.3" y="131.7">R319</text>
<text x="269.3" y="129.1">DS10</text>
<text x="269.3" y="131.7">5988A10107F</text>
<text x="155" y="134.2">39K</text>
<text x="155" y="136.7">R1005</text>
<text x="208.3" y="134.2">5.6K</text>
<text x="208.3" y="136.7">R1005</text>
<text x="269.3" y="134.2">DS1005</text>
<text x="168.4" y="141.7">10</text>
<text x="169.7" y="139.2">2</text>
<text x="174" y="140.8">OVLO</text>
<text x="174" y="143.3">DNC</text>
<text x="190.9" y="143.3">IMON</text>
<text x="193.6" y="140.8">PG</text>
<text x="199.9" y="139.2">3</text>
<text x="199.9" y="141.7">9</text>
<text x="155" y="144.4">R317</text>
<text x="155" y="146.9">30K</text>
<text x="155" y="149.4">R1005</text>
<text x="169.7" y="144.3">7</text>
<text x="174" y="145.9">dVdT</text>
<text x="177.8" y="149.4">LM73100RPWR</text>
<text x="191.8" y="145.9">GND</text>
<text x="199.9" y="144.3">8</text>
<text x="213.4" y="146.9">R320</text>
<text x="213.4" y="149.4">549,1%</text>
<text x="170.2" y="152">C514</text>
<text x="170.2" y="154.5">3.3nF</text>
<text x="177.8" y="152">VQFN10_2X2_P0.45</text>
<text x="213.4" y="152">R1005</text>
<text x="111.8" y="159.6">PJ-082BH</text>
<text x="114.3" y="157.1">J08</text>
<text x="170.2" y="157.1">C1005</text>
<text x="111.8" y="162.1">CNDCJ2P-2</text>
<text x="123.7" y="167.1">1</text>
<text x="138.2" y="163.4">12VEXT</text>
<text x="169.7" y="167.1">5</text>
<text x="182.9" y="164.7">U25</text>
<text x="199.9" y="167.1">6</text>
<text x="123.7" y="172.2">2</text>
<text x="155" y="172.3">R321</text>
<text x="174" y="168.7">IN</text>
<text x="192.1" y="168.7">OUT</text>
<text x="208.3" y="172.3">R324</text>
<text x="111.3" y="178.4" transform="rotate(-90 111.3 178.4)">3</text>
<text x="113.8" y="178.4" transform="rotate(-90 113.8 178.4)">4</text>
<text x="116.3" y="178.4" transform="rotate(-90 116.3 178.4)">5</text>
<text x="118.9" y="178.4" transform="rotate(-90 118.9 178.4)">6</text>
<text x="155" y="174.8">330K</text>
<text x="155" y="177.4">R1005</text>
<text x="169.7" y="179.8">1</text>
<text x="199.9" y="179.8">4</text>
<text x="208.3" y="174.8">47K</text>
<text x="208.3" y="177.4">R1005</text>
<text x="155" y="185">R322</text>
<text x="174" y="181.4">EN/UVLO</text>
<text x="190.5" y="181.4">PGTH</text>
<text x="208.3" y="185">R325</text>
<text x="155" y="187.5">39K</text>
<text x="155" y="190.1">R1005</text>
<text x="208.3" y="187.5">5.6K</text>
<text x="208.3" y="190.1">R1005</text>
<text x="155" y="197.7">R323</text>
<text x="168.4" y="195.1">10</text>
<text x="169.7" y="192.5">2</text>
<text x="169.7" y="197.6">7</text>
<text x="174" y="194.1">OVLO</text>
<text x="174" y="196.7">DNC</text>
<text x="190.9" y="196.7">IMON</text>
<text x="193.6" y="194.1">PG</text>
<text x="199.9" y="192.5">3</text>
<text x="199.9" y="197.6">8</text>
<text x="199.9" y="195.1">9</text>
<text x="155" y="200.2">30K</text>
<text x="155" y="202.8">R1005</text>
<text x="174" y="199.2">dVdT</text>
<text x="177.8" y="202.8">LM73100RPWR</text>
<text x="191.8" y="199.2">GND</text>
<text x="213.4" y="200.2">R326</text>
<text x="213.4" y="202.8">549,1%</text>
<text x="170.2" y="205.3">C515</text>
<text x="170.2" y="207.9">3.3nF</text>
<text x="177.8" y="205.3">VQFN10_2X2_P0.45</text>
<text x="213.4" y="205.3">R1005</text>
<text x="170.2" y="210.4">C1005</text>
<text x="124.5" y="243.4">M1</text>
<text x="134.7" y="243.4">M2</text>
<text x="144.8" y="243.4">M3</text>
<text x="155" y="243.4">M4</text>
<text x="165.1" y="243.4">M5</text>
<text x="226.1" y="240.9">TP1</text>
<text x="226.1" y="243.4">5011</text>
<text x="226.1" y="246">TPTH-C32</text>
<text x="241.3" y="240.9">TP2</text>
<text x="241.3" y="243.4">5011</text>
<text x="241.3" y="246">TPTH-C32</text>
<text x="124" y="258.7">FGND</text>
<text x="134.2" y="258.7">FGND</text>
<text x="144.3" y="258.7">FGND</text>
<text x="154.5" y="258.7">FGND</text>
<text x="164.6" y="258.7">FGND</text>
<text x="364.5" y="270.8">10 BaekJa-ro 156 Beon-gil, IDong-eup, CheoIn-gu</text>
<text x="364.5" y="275.9">Tel: +82 (31) 323-0661 Fax: +82 (31) 323-0660</text>
<text x="364.8" y="273.4">YongIn-si, GyeonGi-do, 17126 South Korea</text>
<text x="310.7" y="281.3">Designed</text>
<text x="336.1" y="281.3">Title</text>
<text x="364.5" y="278.5">http://www.ujinentek.co.kr</text>
<text x="310.7" y="286.3">Drawn</text>
<text x="320.8" y="283.8">HAN InCheol</text>
<text x="310.7" y="291.4">Approved</text>
<text x="320.8" y="294">&lt;Approved&gt;</text>
<text x="320.8" y="288.9">HAN InCheol</text>
<text x="336.1" y="288.9">Size</text>
<text x="336.1" y="294">Date</text>
<text x="338.6" y="291.4">A3</text>
<text x="343.7" y="288.9">Document Number</text>
<text x="346.2" y="294">Tuesday, November 14, 2023</text>
<text x="364" y="291.4">717-U01543-00</text>
<text x="381.8" y="294">Sheet</text>
<text x="394.5" y="294">4</text>
<text x="402.1" y="294">of</text>
<text x="409.7" y="288.9">Rev</text>
<text x="409.7" y="294">25</text>
<text x="412.3" y="291.4">0</text>
</g>
<g font-size="1.8">
<text x="44" y="1.9">1</text>
<text x="127" y="1.9">2</text>
<text x="209.9" y="1.9">3</text>
<text x="292.9" y="1.9">4</text>
<text x="375.8" y="1.9">5</text>
<text x=".7" y="40.6">D</text>
<text x="418" y="40.6">D</text>
<text x=".7" y="113.6">C</text>
<text x="418" y="113.6">C</text>
<text x=".7" y="186.6">B</text>
<text x="418" y="186.6">B</text>
<text x=".7" y="259.5">A</text>
<text x="418" y="259.5">A</text>
<text x="44" y="296.3">1</text>
<text x="127" y="296.3">2</text>
<text x="209.9" y="296.3">3</text>
<text x="292.9" y="296.3">4</text>
<text x="375.8" y="296.3">5</text>
</g>
</svg>
